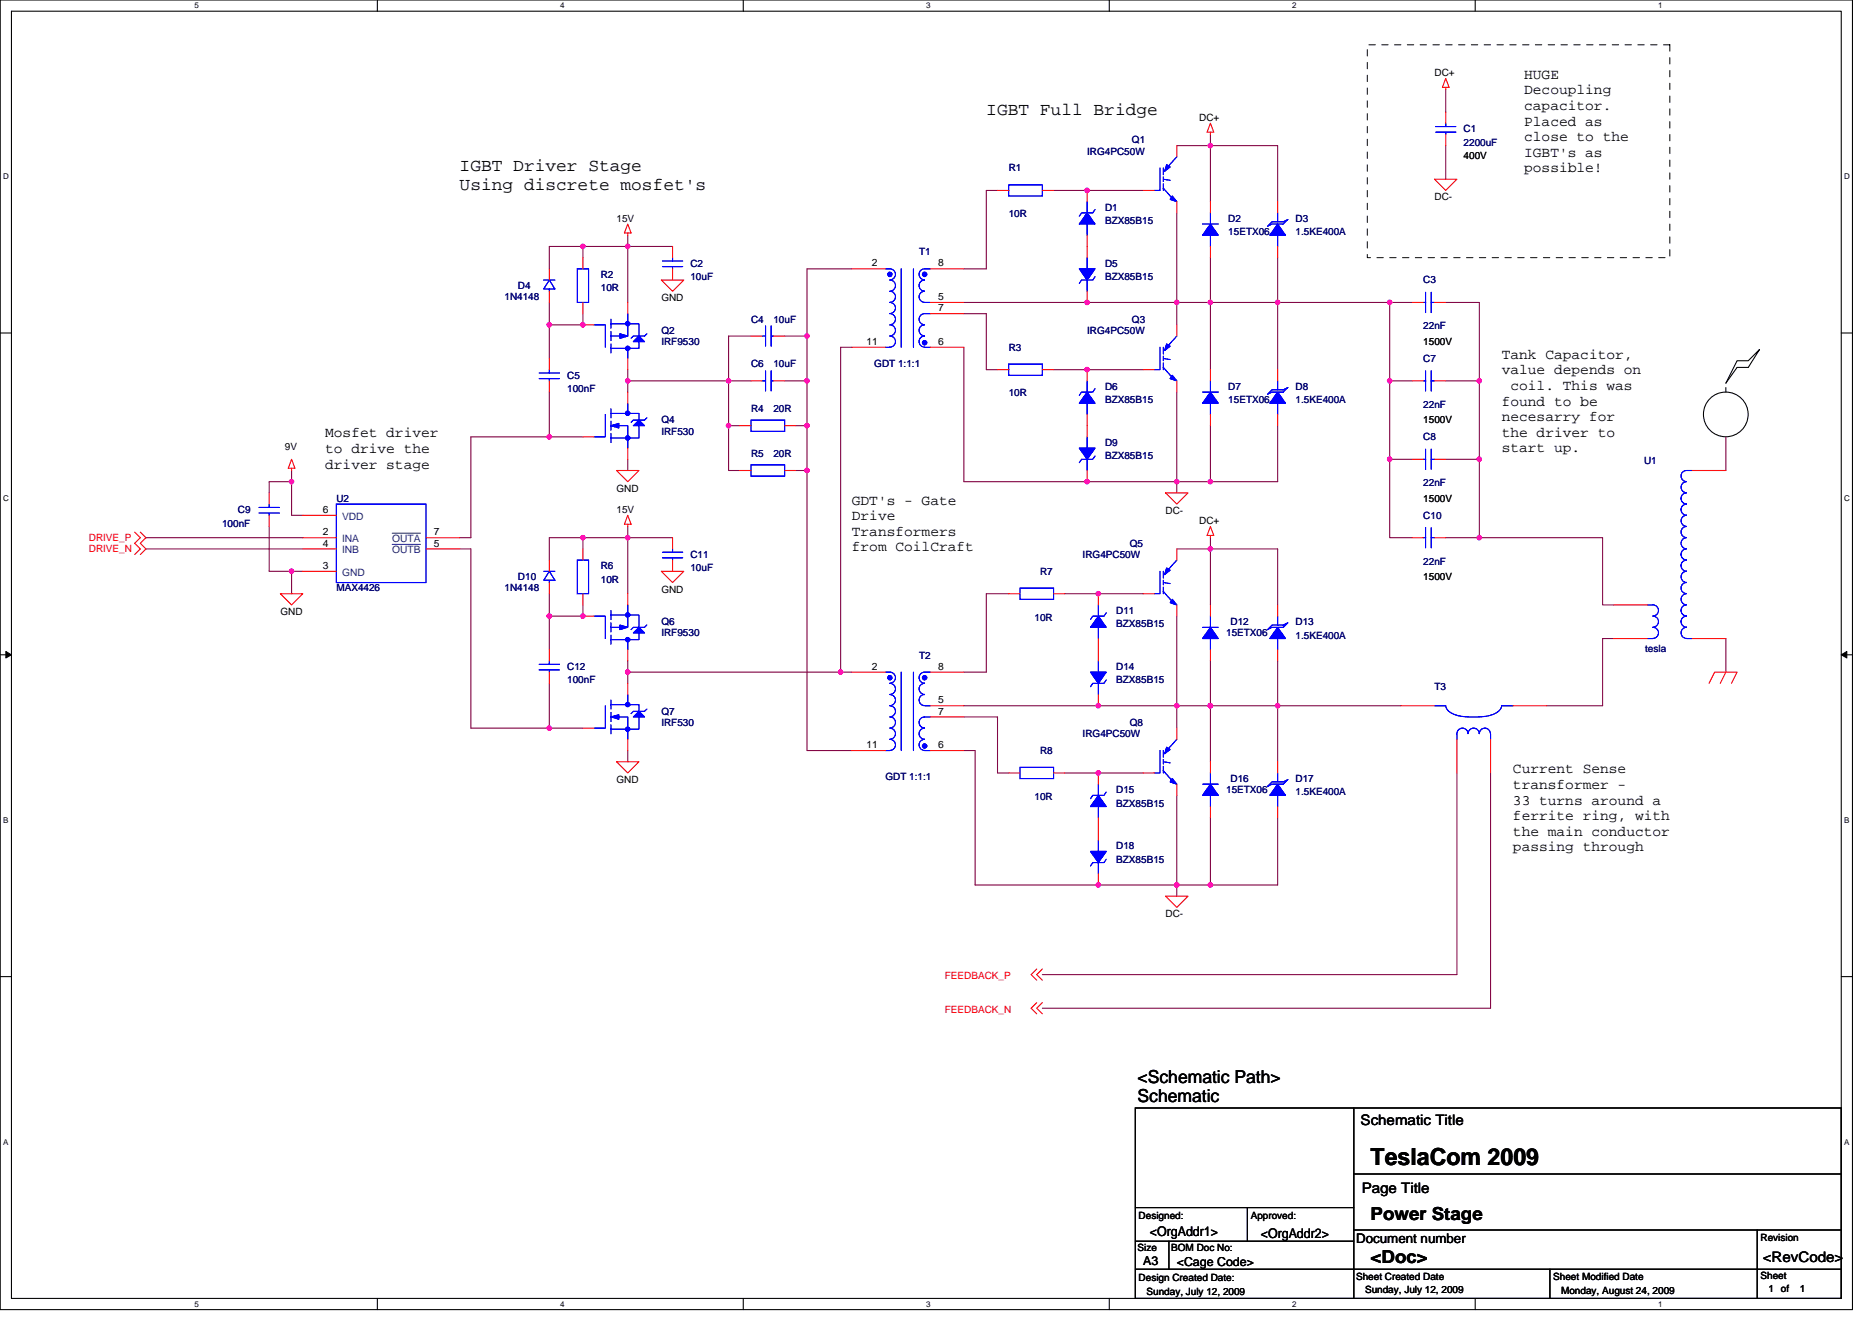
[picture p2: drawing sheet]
<svg xmlns="http://www.w3.org/2000/svg" width="297mm" height="210mm" viewBox="0 0 297 210" stroke-linecap="round" stroke-linejoin="round" font-family="sans-serif">
<path d="M0 0h293.9v207.9h-293.9zM1.8 1.8h290.4v204.3h-290.4z" fill="none" stroke="#000" stroke-width=".17"/>
<g fill="#fff">
<path d="M30.8 .2h.7v1.4h-.7z"/>
<path d="M30.8 206.3h.7v1.4h-.7z"/>
</g>
<path d="M59.9 0v1.8M59.9 206.1v1.8" fill="none" stroke="#000" stroke-width=".17"/>
<g fill="#fff">
<path d="M88.9 .2h.7v1.4h-.7z"/>
<path d="M88.9 206.3h.7v1.4h-.7z"/>
</g>
<path d="M117.9 0v1.8M117.9 206.1v1.8" fill="none" stroke="#000" stroke-width=".17"/>
<g fill="#fff">
<path d="M147 .2h.7v1.4h-.7z"/>
<path d="M147 206.3h.7v1.4h-.7z"/>
</g>
<path d="M176 0v1.8M176 206.1v1.8" fill="none" stroke="#000" stroke-width=".17"/>
<g fill="#fff">
<path d="M205 .2h.7v1.4h-.7z"/>
<path d="M205 206.3h.7v1.4h-.7z"/>
</g>
<path d="M234.1 0v1.8M234.1 206.1v1.8" fill="none" stroke="#000" stroke-width=".17"/>
<g fill="#fff">
<path d="M263.1 .2h.7v1.4h-.7z"/>
<path d="M263.1 206.3h.7v1.4h-.7z"/>
<path d="M.5 27.3h.9v1.4h-.9z"/>
<path d="M292.6 27.3h.9v1.4h-.9z"/>
<path d="M.5 78.4h.9v1.4h-.9z"/>
<path d="M292.6 78.4h.9v1.4h-.9z"/>
</g>
<path d="M0 52.9h1.8M292.2 52.9h1.7" fill="none" stroke="#000" stroke-width=".17"/>
<g fill="#fff">
<path d="M.5 129.5h.8v1.4h-.8z"/>
<path d="M292.6 129.5h.9v1.4h-.9z"/>
</g>
<path d="M0 103.9h1.8M292.2 103.9h1.7" fill="none" stroke="#000" stroke-width=".17"/>
<path d="M.9 103.4l.9 .5-.9 .5zM292.2 103.9l.8-.5v1z" fill="#000" stroke="#000" stroke-width=".16"/>
<g fill="#fff">
<path d="M.5 180.5h.8v1.4h-.8z"/>
<path d="M292.6 180.5h.9v1.4h-.9z"/>
</g>
<g fill="none" stroke="#000" stroke-width=".17">
<path d="M275.6 57.3h1.8l1.8-1.8-1.8 2.8h-1.8l-1.7 2.5zM273.9 61.5v.7M0 155h1.8M292.2 155h1.7M180.1 175.9h112.1v30.2h-112.1zM214.8 175.9v30.2M180.1 197h34.7M180.1 191.7h34.7M185.5 197v4.4M197.9 191.7v5.3M214.8 186.3h77.4M214.8 195.2h77.4"/>
<path d="M278.8 195.2v10.9M180.1 201.4h112.1M245.9 201.4v4.7"/>
<circle cx="273.8" cy="65.8" r="3.5"/>
</g>
<path d="M217 7.1h48v33.8h-48z" fill="none" stroke="#000" stroke-width=".16" stroke-dasharray="1 1 1 1 1 1 1 1"/>
<g fill="none" stroke="#800040" stroke-width=".17">
<path d="M229.4 14.2v3.6M92.5 39.1h7.1M99.6 39.1v8.9M99.6 37.3v1.8M99.6 39.1h7.1M158.3 30.2h-1.8v12.5h-3.6M181.4 30.2h-14.2M186.7 23.1h5.4M186.7 33.8v14.2M192.1 23.1v8.9M192.1 23.1h10.6v8.9M192.1 21.3v1.8"/>
<path d="M229.4 23.1v5.3M87.2 48v3.6M87.2 51.6v5.3M92.5 49.8v1.8h-5.3M92.5 40.9v-1.8h-5.3v3.6M99.6 58.7v1.8M119.2 53.3h-3.6v7.2h3.6M124.5 53.3h3.6M128.1 53.3v7.2M135.2 55.1h-1.8v51.6h1.8M135.2 42.7h-7.1v10.6M152.9 49.8h3.6v8.9h1.8"/>
<path d="M152.9 55.1v21.4h33.8M181.4 58.7h-14.2M186.7 48h5.4M186.7 48v3.6M186.7 48h-33.8M192.1 48h10.6v10.7M192.1 48v10.7M192.1 40.9v7.1M202.7 40.9v7.1h17.8v12.5M220.5 48h3.6M229.4 48h5.3v12.5M46.3 74.7v1.8"/>
<path d="M46.3 76.5v5.3h1.7M46.3 76.5h-3.6v1.7M87.2 62.2v7.1h5.3M87.2 69.3h-12.5v16h-1.8M99.6 60.5h16v7.1h1.8M99.6 60.5v1.7M99.6 72.9v1.8M115.6 67.6v7.1h1.8M124.5 60.5h3.6M126.3 74.7h1.8M126.3 67.6h1.8M128.1 67.6v7.1"/>
<path d="M128.1 60.5v7.1M128.1 74.7v44.4h7.1M186.7 62.2v14.3M186.7 76.5h5.4M186.7 76.5v1.7M192.1 67.6v8.9M202.7 67.6v8.9h-10.6M220.5 60.5v12.4M220.5 72.9v12.4h3.6M220.5 60.5h3.6M220.5 72.9h3.6M229.4 60.5h5.3"/>
<path d="M229.4 72.9h5.3M234.7 60.5v12.4M234.7 72.9v12.4M273.9 69.3v5.4M23.2 85.3h24.8M23.2 87.1h24.8M42.7 83.6v7.1h3.6M46.3 90.7h1.7M46.3 90.7v3.5M72.9 87.1h1.8v28.5h12.5M87.2 97.8v5.3M87.2 94.2v3.6"/>
<path d="M92.5 96v1.8h-5.3M92.5 85.3h-5.3v3.6M92.5 85.3v1.8M92.5 85.3h7.1M99.6 85.3v8.9M99.6 83.6v1.7M99.6 85.3h7.1M160.1 94.2h-3.6v12.5h-3.6M168.9 94.2h12.5M186.7 97.8v14.2M186.7 87.1h5.4M192.1 87.1h10.6v8.9"/>
<path d="M192.1 87.1v8.9M192.1 85.3v1.8M229.4 85.3h5.3M234.7 85.3h19.6v10.7h1.8M87.2 108.5v7.1M87.2 115.6h5.3M99.6 106.7h33.8M99.6 106.7v1.8M99.6 119.1v1.8M99.6 104.9v1.8M152.9 113.8h5.4v8.9h1.8M152.9 119.1h1.8v21.4h32"/>
<path d="M152.9 112h33.8M186.7 112h5.4M186.7 112v3.6M192.1 112v8.9M192.1 104.9v7.1M192.1 112h10.6M202.7 112h19.6M202.7 112v8.9M202.7 104.9v7.1M256.1 101.3h-1.8v10.7h-8.9M273.9 101.3v5.4M168.9 122.7h12.5"/>
<path d="M186.7 126.2v14.3M192.1 129.8v10.7M202.7 129.8v10.7h-10.6M231.2 122.7v32h-65.8M236.5 122.7v37.3h-71.1M186.7 140.5h5.4M186.7 140.5v1.7"/>
</g>
<g fill="#f0f" stroke="#f0f" stroke-width=".17">
<circle cx="186.7" cy="48" r=".35"/>
<circle cx="192.1" cy="48" r=".35"/>
<circle cx="192.1" cy="112" r=".35"/>
<circle cx="186.7" cy="112" r=".35"/>
<circle cx="192.1" cy="87.1" r=".35"/>
<circle cx="186.7" cy="140.4" r=".35"/>
<circle cx="202.7" cy="48" r=".35"/>
<circle cx="202.7" cy="112" r=".35"/>
<circle cx="192.1" cy="76.4" r=".35"/>
<circle cx="172.5" cy="48" r=".35"/>
<circle cx="186.7" cy="76.4" r=".35"/>
<circle cx="172.5" cy="76.4" r=".35"/>
<circle cx="192.1" cy="140.4" r=".35"/>
<circle cx="174.3" cy="94.2" r=".35"/>
<circle cx="172.5" cy="30.2" r=".35"/>
<circle cx="192.1" cy="23.1" r=".35"/>
<circle cx="172.5" cy="58.7" r=".35"/>
<circle cx="174.3" cy="122.7" r=".35"/>
<circle cx="174.3" cy="112" r=".35"/>
<circle cx="174.3" cy="140.4" r=".35"/>
<circle cx="234.7" cy="72.9" r=".35"/>
<circle cx="234.7" cy="85.3" r=".35"/>
<circle cx="234.7" cy="60.4" r=".35"/>
<circle cx="220.5" cy="72.9" r=".35"/>
<circle cx="220.5" cy="60.4" r=".35"/>
<circle cx="220.5" cy="48" r=".35"/>
<circle cx="99.6" cy="106.7" r=".35"/>
<circle cx="87.1" cy="51.5" r=".35"/>
<circle cx="87.1" cy="115.6" r=".35"/>
<circle cx="92.5" cy="97.8" r=".35"/>
<circle cx="87.1" cy="97.8" r=".35"/>
<circle cx="92.5" cy="51.5" r=".35"/>
<circle cx="92.5" cy="85.3" r=".35"/>
<circle cx="92.5" cy="39.1" r=".35"/>
<circle cx="99.6" cy="85.3" r=".35"/>
<circle cx="99.6" cy="39.1" r=".35"/>
<circle cx="115.6" cy="67.6" r=".35"/>
<circle cx="115.6" cy="60.4" r=".35"/>
<circle cx="99.6" cy="60.4" r=".35"/>
<circle cx="128" cy="53.3" r=".35"/>
<circle cx="128" cy="67.6" r=".35"/>
<circle cx="128" cy="60.4" r=".35"/>
<circle cx="128" cy="74.7" r=".35"/>
<circle cx="133.4" cy="106.7" r=".35"/>
<circle cx="87.1" cy="69.3" r=".35"/>
<circle cx="46.3" cy="90.7" r=".35"/>
<circle cx="46.3" cy="76.4" r=".35"/>
</g>
<g fill="none" stroke="#f00" stroke-width=".17">
<path d="M192.1 19.6l.5 1.4h-1.1zM229.4 12.4l.5 1.5h-1zM229.4 13.9v.3M229.4 17.8v1.8M99.6 37v.3M99.6 35.6l.5 1.4h-1zM106.7 39.1v1.8M158.3 30.2h1.8M165.4 30.2h1.8M172.5 37.3v3.6M172.5 30.2v1.8M181.4 30.2h1.8"/>
<path d="M186.7 23.1v1.8M186.7 32v1.8M192.1 21v.3M192.1 39.1v1.8M192.1 32v1.8M202.7 39.1v1.8M202.7 32v1.8M227.6 28.4h3.6l-1.8 1.8zM229.4 21.3v1.8M87.2 46.2v1.8M87.2 42.7v1.7M87.2 56.9v1.8"/>
<path d="M92.5 48v1.8M92.5 40.9v1.8M92.5 51.6h1.8M99.6 56.9v1.8M99.6 48v1.8M104.9 44.4h3.6l-1.8 1.8zM106.7 42.7v1.7M119.2 53.3h1.7M122.7 53.3h1.8M135.2 42.7h5.3M135.2 55.1h5.3M147.6 49.8h5.3"/>
<path d="M147.6 48h5.3M147.6 42.7h5.3M147.6 55.1h5.3M158.3 58.7h1.8M165.4 58.7h1.8M172.5 46.2v1.8M172.5 58.7v1.8M181.4 58.7h1.8M186.7 51.6v1.7M192.1 58.7v1.8M202.7 58.7v1.8M224.1 48h1.7"/>
<path d="M227.6 48h1.8M42.7 78.2v1.8M46.3 72.9l.5 1.4h-1.1zM46.3 74.3v.4M87.2 60.5v1.7M92.5 69.3h1.8M97.8 74.7h3.6l-1.8 1.8zM99.6 62.2v1.8M99.6 71.1v1.8M117.4 67.6h1.8M117.4 74.7h1.8M119.2 60.5h1.7"/>
<path d="M122.7 60.5h1.8M124.5 67.6h1.8M124.5 74.7h1.8M172.5 65.8v3.5M172.5 74.7v1.8M185 78.2h3.5l-1.8 1.8zM186.7 60.5v1.7M192.1 65.8v1.8M202.7 65.8v1.8M224.1 60.5h1.7M224.1 72.9h1.7M227.6 60.5h1.8"/>
<path d="M227.6 72.9h1.8M268.5 74.7h5.4M21.4 84.5l.9 .8-.9 .9 .9 .9-.9 .9M22.3 84.5l.9 .8-.9 .9 .9 .9-.9 .9M42.7 81.8v1.8M44.5 94.2h3.5l-1.7 1.8zM48 85.3h5.4M48 87.1h5.4M48 81.8h5.4M48 90.7h5.4M67.6 85.3h5.3M67.6 87.1h5.3"/>
<path d="M87.2 92.5v1.7M87.2 88.9v1.8M92.5 94.2v1.8M92.5 87.1v1.8M92.5 97.8h1.8M99.6 83.2v.4M99.6 94.2v1.8M99.6 81.8l.5 1.4h-1zM104.9 90.7h3.6l-1.8 1.8zM106.7 88.9v1.8M106.7 85.3v1.8M160.1 94.2h1.7"/>
<path d="M167.2 94.2h1.7M174.3 94.2v1.8M181.4 94.2h1.8M186.7 87.1v1.8M186.7 96v1.8M192.1 83.6l.5 1.4h-1.1zM192.1 85v.3M192.1 96v1.8M202.7 96v1.8M224.1 85.3h1.7M227.6 85.3h1.8M256.1 96h5.3"/>
<path d="M87.2 106.7v1.8M87.2 103.1v1.8M92.5 115.6h1.8M99.6 103.1v1.8M99.6 108.5v1.7M99.6 117.3v1.8M135.2 106.7h5.3M135.2 119.1h5.3M147.6 113.8h5.3M147.6 112h5.3M147.6 106.7h5.3M147.6 119.1h5.3"/>
<path d="M174.3 101.3v3.6M174.3 110.2v1.8M186.7 115.6v1.7M192.1 103.1v1.8M202.7 103.1v1.8M222.3 112h5.3M231.2 117.3v5.4M236.5 117.3v5.4M240.1 112h5.3M256.1 101.3h5.3M268.5 101.3h5.4M271.2 108.5l.9-1.8h3.5l-.9 1.8"/>
<path d="M273.9 106.7l-.9 1.8M97.8 120.9h3.6l-1.8 1.8zM160.1 122.7h1.7M167.2 122.7h1.7M174.3 129.8v3.5M174.3 138.7v1.8M174.3 122.7v1.8M181.4 122.7h1.8M186.7 124.5v1.7M192.1 128v1.8M192.1 120.9v1.8M202.7 128v1.8"/>
<path d="M202.7 120.9v1.8M164.5 153.8l-.9 .9 .9 .9M164.5 159.1l-.9 .9 .9 .9M165.4 153.8l-.9 .9 .9 .9M165.4 159.1l-.9 .9 .9 .9M185 142.2h3.5l-1.8 1.8z"/>
</g>
<g fill="none" stroke="#00f" stroke-width=".17">
<path d="M229.4 19.6v.5M160.1 29.3h5.3v1.8h-5.3zM172.5 35.6v1.7M172.5 32v1.8M173.8 33.3l-.4 .5h-1.8l-.3 .5M184.1 26.7v3.5h-.9M184.6 26.7v1M184.6 28.1v.7M184.6 29.2v1M184.6 28.4l1.1 .2M184.6 29.9l1.4 1.6M186.7 24.9l-1.6 1.8"/>
<path d="M190.8 35.6h2.5M192.1 37.3v1.8M192.1 33.8v1.8M201.1 35.9l.7-.7h1.8l.7-.4-.7 .8h-1.8zM202.7 37.3v1.8M202.7 33.8v1.4M227.8 20.1h3.2M227.8 21h3.2M229.4 21v.3M85.6 59.2h3.2M86.3 44.5h1.8M87.2 45.9v.3"/>
<path d="M87.2 58.7v.5M87.2 44.5l.9 1.4h-1.8zM91.6 42.7h1.8v5.3h-1.8zM94.3 51.6h1.8v3.5M96.9 50.7v1.4M96.9 52.6v1.5M96.9 54.6v1.4M96.9 51.4h4.5v1.9M99.6 55.3v1.6M99.6 49.8v3.5h-2.7M101.4 54.2v1.1h-4.5M102.6 53l-.3 .3h-1.8l-.4 .4"/>
<path d="M105.1 41.4h3.2M105.1 42.3h3.2M106.7 42.3v.4M106.7 40.9v.5M120.9 53.3h.6M121.5 51.7v3.2M121.5 58.8v3.3M122.4 51.7v3.2M122.4 58.8v3.3M122.4 53.3h.3M140.5 42.7h.7M140.5 55.1h.7"/>
<path d="M141.2 53.3a.88 .88 0 0 1 .9 .9 .88 .88 0 0 1-.9 .9M141.2 51.6a.88 .88 0 0 1 .9 .8 .88 .88 0 0 1-.9 .9M141.2 49.8a.88 .88 0 0 1 .9 .9 .88 .88 0 0 1-.9 .8M141.2 44.4a.89 .89 0 0 1 .9 .9 .89 .89 0 0 1-.9 .9 .89 .89 0 0 1 .9 .9 .89 .89 0 0 1-.9 .9 .88 .88 0 0 1 .9 .9 .88 .88 0 0 1-.9 .9M141.2 42.7a.88 .88 0 0 1 .9 .9 .88 .88 0 0 1-.9 .8M143 42.7v12.4M144.9 42.7v12.4M146.7 42.7a.88 .88 0 0 0-.9 .9 .88 .88 0 0 0 .9 .8M146.7 44.4a.88 .88 0 0 0-.9 .9 .88 .88 0 0 0 .9 .9 .89 .89 0 0 0-.9 .9 .89 .89 0 0 0 .9 .9M146.7 53.3a.88 .88 0 0 0-.9 .9 .88 .88 0 0 0 .9 .9M146.7 51.6a.88 .88 0 0 0-.9 .8 .88 .88 0 0 0 .9 .9M146.7 49.8a.88 .88 0 0 0-.9 .9 .88 .88 0 0 0 .9 .8"/>
<path d="M146.7 42.7h.9M146.7 49.8h.9M146.7 48h.9M146.7 55.1h.9M160.1 57.8h5.3v1.8h-5.3zM172.5 40.9v1.8M172.5 44.4v1.8M173.8 43.9l-.4 .5h-1.8l-.3 .6M184.1 55.1v3.6h-.9M184.6 55.1v1.1M184.6 56.5v.8M184.6 57.6v1.1"/>
<path d="M184.6 56.9l1.1 .2M184.6 58.3l1.4 1.6M186.7 53.3l-1.6 1.8M225.8 48h.4M226.2 46.4v3.2M226.2 58.8v3.3M227.1 46.4v3.2M227.1 48h.5M227.1 58.8v3.3M85.6 60.1h3.2M87.2 60.1v.4M96.1 65.8v3.5h-1.8"/>
<path d="M96.9 68.8v1.4M96.9 66.8v1.5M96.9 64.9v1.4M96.9 65.6h4.5v1.1M97.8 67.6h1.8v1.9M99.6 64v1.6M99.6 69.3v1.8M101.4 67.6v1.9h-4.5M102.6 66.3l-.3 .4h-1.8l-.4 .3M119.2 66.7h5.3v1.8h-5.3zM119.2 73.8h5.3v1.8h-5.3zM120.9 60.5h.6"/>
<path d="M122.4 60.5h.3M172.5 69.3v1.8M172.5 72.9v1.8M172.5 64v1.8M172.5 60.5v1.7M173.8 61.7l-.4 .5h-1.8l-.3 .6M173.8 72.4l-.4 .5h-1.8l-.3 .5M190.8 62.2h2.5M192.1 64v1.8M192.1 60.5v1.7M201.1 62.6l.7-.7h1.8l.7-.4-.7 .7h-1.8zM202.7 64v1.8"/>
<path d="M202.7 60.5v1.4M225.8 60.5h.4M225.8 72.9h.4M226.2 71.3v3.2M227.1 60.5h.5M227.1 71.3v3.2M227.1 72.9h.5M267.6 74.7a.89 .89 0 0 0-.9 .9 .89 .89 0 0 0 .9 .9 .89 .89 0 0 0-.9 .8 .89 .89 0 0 0 .9 .9 .88 .88 0 0 0-.9 .9 .88 .88 0 0 0 .9 .9M267.6 74.7h.9M41.1 80.5h3.2M41.1 81.4h3.2M42.7 81.4v.4"/>
<path d="M42.7 80v.5M53.4 80h14.2v12.5h-14.2zM86.3 90.7h1.8M87.2 92.1v.4M87.2 90.7l.9 1.4h-1.8zM91.6 88.9h1.8v5.3h-1.8zM94.3 97.8h1.8v3.5M96.9 96.9v1.4M96.9 98.8v1.5M96.9 97.6h4.5v2M99.6 96v3.6h-2.7M102.6 99.2l-.3 .4h-1.8l-.4 .3"/>
<path d="M105.1 87.7h3.2M105.1 88.5h3.2M106.7 88.5v.4M106.7 87.1v.6M161.8 93.3h5.4v1.8h-5.4zM174.3 99.6v1.7M174.3 96v1.8M175.5 97.3l-.3 .5h-1.8l-.4 .5M184.1 90.7v3.5h-.9M184.6 90.7v1M184.6 92.1v.7M184.6 93.2v1"/>
<path d="M184.6 92.5l1.1 .1M184.6 93.9l1.4 1.6M186.7 88.9l-1.6 1.8M190.8 99.6h2.5M192.1 97.8v1.8M201.1 99.9l.7-.7h1.8l.7-.4-.7 .8h-1.8zM202.7 97.8v1.4M225.8 85.3h.4M226.2 83.7v3.3M227.1 83.7v3.3M227.1 85.3h.5M261.4 96h.9a.89 .89 0 0 1 .9 .9 .89 .89 0 0 1-.9 .9 .88 .88 0 0 1 .9 .9 .88 .88 0 0 1-.9 .8"/>
<path d="M262.3 99.6a.88 .88 0 0 1 .9 .8 .88 .88 0 0 1-.9 .9M267.6 81.8a.88 .88 0 0 0-.9 .9 .88 .88 0 0 0 .9 .8M267.6 92.5a.88 .88 0 0 0-.9 .8 .88 .88 0 0 0 .9 .9M267.6 83.6a.89 .89 0 0 0-.9 .9 .89 .89 0 0 0 .9 .8 .89 .89 0 0 0-.9 .9 .89 .89 0 0 0 .9 .9 .88 .88 0 0 0-.9 .9 .88 .88 0 0 0 .9 .9 .89 .89 0 0 0-.9 .9 .89 .89 0 0 0 .9 .9M267.6 80a.88 .88 0 0 0-.9 .9 .88 .88 0 0 0 .9 .9M267.6 99.6a.88 .88 0 0 0-.9 .8 .88 .88 0 0 0 .9 .9M267.6 90.7a.88 .88 0 0 0-.9 .9 .88 .88 0 0 0 .9 .8M267.6 94.2a.88 .88 0 0 0-.9 .9 .88 .88 0 0 0 .9 .9 .89 .89 0 0 0-.9 .9 .89 .89 0 0 0 .9 .9 .89 .89 0 0 0-.9 .9 .89 .89 0 0 0 .9 .8M85.6 105.4h3.2M85.6 106.3h3.2M87.2 106.3v.4M87.2 104.9v.5"/>
<path d="M96.1 112v3.6h-1.8M96.9 100.8v1.4M96.9 115v1.5M96.9 113.1v1.4M96.9 111.1v1.4M96.9 111.8h4.5v1.1M97.8 113.8h1.8v1.9M99.6 101.5v1.6M99.6 110.2v1.6M99.6 115.6v1.7M101.4 113.8v1.9h-4.5M101.4 100.5v1h-4.5"/>
<path d="M102.6 112.5l-.3 .4h-1.8l-.4 .4M140.5 106.7h.7M140.5 119.1h.7M141.2 113.8a.89 .89 0 0 1 .9 .9 .89 .89 0 0 1-.9 .9 .88 .88 0 0 1 .9 .8 .88 .88 0 0 1-.9 .9 .89 .89 0 0 1 .9 .9 .89 .89 0 0 1-.9 .9M141.2 112a.88 .88 0 0 1 .9 .9 .88 .88 0 0 1-.9 .9M141.2 110.2a.88 .88 0 0 1 .9 .9 .88 .88 0 0 1-.9 .9M141.2 106.7a.89 .89 0 0 1 .9 .9 .89 .89 0 0 1-.9 .9 .88 .88 0 0 1 .9 .8 .88 .88 0 0 1-.9 .9M143 106.7v12.4M144.9 106.7v12.4M146.7 106.7a.88 .88 0 0 0-.9 .9 .88 .88 0 0 0 .9 .8 .89 .89 0 0 0-.9 .9 .89 .89 0 0 0 .9 .9M146.7 110.2a.88 .88 0 0 0-.9 .9 .88 .88 0 0 0 .9 .9M146.7 113.8a.89 .89 0 0 0-.9 .9 .89 .89 0 0 0 .9 .9 .89 .89 0 0 0-.9 .9 .89 .89 0 0 0 .9 .8 .88 .88 0 0 0-.9 .9 .88 .88 0 0 0 .9 .9"/>
<path d="M146.7 106.7h.9M146.7 113.8h.9M146.7 112h.9M146.7 119.1h.9M174.3 104.9v1.8M174.3 108.5v1.7M175.5 107.9l-.3 .6h-1.8l-.4 .5M184.1 119.1v3.6h-.9M184.6 119.1v1.1M186.7 117.3l-1.6 1.8M192.1 101.3v1.8M202.7 101.3v1.8"/>
<path d="M227.6 112h1.8M229.4 112a1.75 1.75 0 0 0 1.3 1.4l1.4 .3 .8 .1M231.2 116.5v.8M232.9 116.4a.88 .88 0 0 0-.8-.8 .88 .88 0 0 0-.9 .8M233 116.4a.88 .88 0 0 1 .8-.8 .88 .88 0 0 1 .9 .8 .89 .89 0 0 1 .9-.8 .89 .89 0 0 1 .9 .8M233 113.8h1.7M236.5 116.5v.8M238.3 112a1.76 1.76 0 0 1-1.4 1.4l-1.4 .3-.8 .1M238.3 112h1.8M261.4 101.3h.9M267.6 101.3h.9M161.8 121.8h5.4v1.8h-5.4z"/>
<path d="M174.3 133.3v1.8M174.3 136.9v1.8M174.3 128v1.8M174.3 124.5v1.7M175.5 125.7l-.3 .5h-1.8l-.4 .6M175.5 136.4l-.3 .5h-1.8l-.4 .5M184.6 120.5v.8M184.6 121.6v1.1M184.6 120.9l1.1 .2M184.6 122.3l1.4 1.6M190.8 124.5h2.5M192.1 126.2v1.8"/>
<path d="M192.1 122.7v1.8M201.1 124.8l.7-.7h1.8l.7-.4-.7 .8h-1.8zM202.7 126.2v1.8M202.7 122.7v1.4"/>
</g>
<g fill="#00f" stroke="#00f" stroke-width=".17">
<path d="M171.3 42.7h2.5l-1.3 1.7z" fill-rule="evenodd"/>
<path d="M171.3 42.7h2.5l-1.3 1.7z" fill-rule="evenodd"/>
<path d="M192.1 99.6l1.2 1.7h-2.5z" fill-rule="evenodd"/>
<path d="M192.1 99.6l1.2 1.7h-2.5z" fill-rule="evenodd"/>
<path d="M172.5 33.8l1.3 1.8h-2.5z" fill-rule="evenodd"/>
<path d="M172.5 33.8l1.3 1.8h-2.5z" fill-rule="evenodd"/>
<path d="M185.1 26.1l.6 .4-.9 .7z" fill-rule="evenodd"/>
<path d="M186 31.1l.7 .9-1-.4z" fill-rule="evenodd"/>
<path d="M185.1 26.1l.6 .4-.9 .7z" fill-rule="evenodd"/>
<path d="M186 31.1l.7 .9-1-.4z" fill-rule="evenodd"/>
<path d="M202.7 99.6l1.3 1.7h-2.5z" fill-rule="evenodd"/>
<path d="M202.7 99.6l1.3 1.7h-2.5z" fill-rule="evenodd"/>
<path d="M173 106.7h2.5l-1.2 1.8z" fill-rule="evenodd"/>
<path d="M173 106.7h2.5l-1.2 1.8z" fill-rule="evenodd"/>
<path d="M185.1 54.6l.6 .3-.9 .7z" fill-rule="evenodd"/>
<path d="M186 59.6l.7 .9-1-.4z" fill-rule="evenodd"/>
<path d="M185.1 54.6l.6 .3-.9 .7z" fill-rule="evenodd"/>
<path d="M186 59.6l.7 .9-1-.4z" fill-rule="evenodd"/>
<path d="M174.3 97.8l1.2 1.8h-2.5z" fill-rule="evenodd"/>
<path d="M174.3 97.8l1.2 1.8h-2.5z" fill-rule="evenodd"/>
<path d="M100.5 100.5l.9-.9 .9 .9z" fill-rule="evenodd"/>
<path d="M98.4 99.2l1.2 .4-1.2 .3z" fill-rule="evenodd"/>
<path d="M100.5 100.5l.9-.9 .9 .9z" fill-rule="evenodd"/>
<path d="M98.4 99.2l1.2 .4-1.2 .3z" fill-rule="evenodd"/>
<path d="M185.1 90.1l.6 .4-.9 .7z" fill-rule="evenodd"/>
<path d="M186 95.1l.7 .9-1-.3z" fill-rule="evenodd"/>
<path d="M185.1 90.1l.6 .4-.9 .7z" fill-rule="evenodd"/>
<path d="M186 95.1l.7 .9-1-.3z" fill-rule="evenodd"/>
<path d="M100.5 54.2l.9-.9 .9 .9z" fill-rule="evenodd"/>
<path d="M98.4 53l1.2 .3-1.2 .4z" fill-rule="evenodd"/>
<path d="M100.5 54.2l.9-.9 .9 .9z" fill-rule="evenodd"/>
<path d="M98.4 53l1.2 .3-1.2 .4z" fill-rule="evenodd"/>
<path d="M185.1 118.6l.6 .4-.9 .7z" fill-rule="evenodd"/>
<path d="M186 123.6l.7 .9-1-.4z" fill-rule="evenodd"/>
<path d="M185.1 118.6l.6 .4-.9 .7z" fill-rule="evenodd"/>
<path d="M186 123.6l.7 .9-1-.4z" fill-rule="evenodd"/>
<path d="M173 135.1h2.5l-1.2 1.8z" fill-rule="evenodd"/>
<path d="M173 135.1h2.5l-1.2 1.8z" fill-rule="evenodd"/>
<path d="M174.3 126.2l1.2 1.8h-2.5z" fill-rule="evenodd"/>
<path d="M174.3 126.2l1.2 1.8h-2.5z" fill-rule="evenodd"/>
<path d="M101.4 66.7l.9 .9h-1.8z" fill-rule="evenodd"/>
<path d="M96.9 67.6l1.3-.4v.7z" fill-rule="evenodd"/>
<path d="M101.4 66.7l.9 .9h-1.8z" fill-rule="evenodd"/>
<path d="M96.9 67.6l1.3-.4v.7z" fill-rule="evenodd"/>
<path d="M101.4 112.9l.9 .9h-1.8z" fill-rule="evenodd"/>
<path d="M96.9 113.8l1.3-.4v.8z" fill-rule="evenodd"/>
<path d="M101.4 112.9l.9 .9h-1.8z" fill-rule="evenodd"/>
<path d="M96.9 113.8l1.3-.4v.8z" fill-rule="evenodd"/>
<path d="M202.7 35.6l1.3 1.7h-2.5z" fill-rule="evenodd"/>
<path d="M202.7 35.6l1.3 1.7h-2.5z" fill-rule="evenodd"/>
<path d="M171.3 71.1h2.5l-1.3 1.8z" fill-rule="evenodd"/>
<path d="M171.3 71.1h2.5l-1.3 1.8z" fill-rule="evenodd"/>
<path d="M192.1 35.6l1.2 1.7h-2.5z" fill-rule="evenodd"/>
<path d="M192.1 35.6l1.2 1.7h-2.5z" fill-rule="evenodd"/>
<path d="M202.7 62.2l1.3 1.8h-2.5z" fill-rule="evenodd"/>
<path d="M202.7 62.2l1.3 1.8h-2.5z" fill-rule="evenodd"/>
<path d="M172.5 62.2l1.3 1.8h-2.5z" fill-rule="evenodd"/>
<path d="M172.5 62.2l1.3 1.8h-2.5z" fill-rule="evenodd"/>
<path d="M192.1 62.2l1.2 1.8h-2.5z" fill-rule="evenodd"/>
<path d="M192.1 62.2l1.2 1.8h-2.5z" fill-rule="evenodd"/>
<path d="M192.1 124.5l1.2 1.7h-2.5z" fill-rule="evenodd"/>
<path d="M192.1 124.5l1.2 1.7h-2.5z" fill-rule="evenodd"/>
<path d="M202.7 124.5l1.3 1.7h-2.5z" fill-rule="evenodd"/>
<path d="M202.7 124.5l1.3 1.7h-2.5z" fill-rule="evenodd"/>
<circle cx="146.7" cy="43.5" r=".35"/>
<circle cx="141.2" cy="43.5" r=".34"/>
<circle cx="146.7" cy="54.4" r=".35"/>
<circle cx="99.6" cy="97.6" r=".35"/>
<circle cx="99.6" cy="101.5" r=".35"/>
<circle cx="99.6" cy="51.4" r=".35"/>
<circle cx="99.6" cy="55.3" r=".35"/>
<circle cx="99.6" cy="65.6" r=".35"/>
<circle cx="99.6" cy="69.5" r=".35"/>
<circle cx="99.6" cy="111.8" r=".35"/>
<circle cx="99.6" cy="115.7" r=".35"/>
<circle cx="146.7" cy="107.6" r=".35"/>
<circle cx="141.2" cy="107.6" r=".34"/>
<circle cx="146.7" cy="118.4" r=".35"/>
</g>
<path d="M62.2 84.6h4.5M62.2 86.4h4.5" fill="none" stroke="#004080" stroke-width=".16"/>
<text font-size="3.7" x="217.5" y="184.8">TeslaCom 2009</text>
<g font-size="2.8">
<text x="156.5" y="18.3">IGBT Full Bridge</text>
<text x="72.9" y="27.2">IGBT Driver Stage</text>
<text x="72.9" y="30.2">Using discrete mosfet's</text>
<text x="180.5" y="171.8">&lt;Schematic Path&gt;</text>
<text x="180.5" y="174.8">Schematic</text>
<text x="217.5" y="193.6">Power Stage</text>
<text x="217.5" y="200.5">&lt;Doc&gt;</text>
</g>
<g font-size="2.3">
<text x="241.8" y="12.5">HUGE</text>
<text x="241.8" y="15">Decoupling</text>
<text x="241.8" y="17.5">capacitor.</text>
<text x="241.8" y="19.9">Placed as</text>
<text x="241.8" y="22.4">close to the</text>
<text x="241.8" y="24.9">IGBT's as</text>
<text x="241.8" y="27.4">possible!</text>
<text x="238.3" y="57">Tank Capacitor,</text>
<text x="238.3" y="59.4">value depends on</text>
<text x="238.3" y="64.4">found to be</text>
<text x="239.7" y="61.9">coil. This was</text>
<text x="51.6" y="69.4">Mosfet driver</text>
<text x="51.6" y="71.9">to drive the</text>
<text x="238.3" y="66.9">necesarry for</text>
<text x="238.3" y="69.3">the driver to</text>
<text x="238.3" y="71.8">start up.</text>
<text x="51.6" y="74.4">driver stage</text>
<text x="135.2" y="80.1">GDT's - Gate</text>
<text x="135.2" y="82.6">Drive</text>
<text x="135.2" y="85">Transformers</text>
<text x="135.2" y="87.5">from CoilCraft</text>
<text x="240.1" y="122.7">Current Sense</text>
<text x="240.1" y="125.2">transformer -</text>
<text x="240.1" y="127.7">33 turns around a</text>
<text x="240.1" y="130.2">ferrite ring, with</text>
<text x="240.1" y="132.7">the main conductor</text>
<text x="240.1" y="135.1">passing through</text>
<text x="215.9" y="178.6">Schematic Title</text>
<text x="216.1" y="189.3">Page Title</text>
<text x="279.7" y="200.3">&lt;RevCode&gt;</text>
</g>
<g font-size="2.1">
<text x="182.5" y="196.2">&lt;OrgAddr1&gt;</text>
<text x="200.1" y="196.4">&lt;OrgAddr2&gt;</text>
<text x="215.2" y="197.3">Document number</text>
</g>
<g font-size="1.9">
<text x="181.4" y="200.7">A3</text>
<text x="186.7" y="200.9">&lt;Cage Code&gt;</text>
</g>
<g font-size="1.6">
<text x="227.6" y="12.1">DC+</text>
<text x="190.3" y="19.2">DC+</text>
<text x="232.2" y="25.3">400V</text>
<text x="97.8" y="35.2">15V</text>
<text x="227.6" y="31.8">DC-</text>
<text x="104.9" y="47.8">GND</text>
<text x="138.4" y="42.3">2</text>
<text x="148.9" y="47.6">5</text>
<text x="148.9" y="42.3">8</text>
<text x="148.9" y="49.4">7</text>
<text x="137.5" y="54.7">11</text>
<text x="148.9" y="54.7">6</text>
<text x="225.8" y="54.8">1500V</text>
<text x="45.2" y="71.5">9V</text>
<text x="225.8" y="67.2">1500V</text>
<text x="51.2" y="81.4">6</text>
<text x="97.8" y="78">GND</text>
<text x="97.8" y="81.4">15V</text>
<text x="185" y="81.6">DC-</text>
<text x="190.3" y="83.2">DC+</text>
<text x="225.8" y="79.7">1500V</text>
<text x="51.2" y="85">2</text>
<text x="51.2" y="86.7">4</text>
<text x="68.9" y="85">7</text>
<text x="68.9" y="86.7">5</text>
<text x="51.2" y="90.3">3</text>
<text x="104.9" y="94">GND</text>
<text x="225.8" y="92.1">1500V</text>
<text x="44.5" y="97.6">GND</text>
<text x="138.4" y="106.3">2</text>
<text x="148.9" y="106.3">8</text>
<text x="148.9" y="113.4">7</text>
<text x="148.9" y="111.6">5</text>
<text x="137.5" y="118.7">11</text>
<text x="148.9" y="118.7">6</text>
<text x="97.8" y="124.3">GND</text>
<text x="185" y="145.6">DC-</text>
<text x="180.7" y="193.4">Designed:</text>
<text x="198.5" y="193.4">Approved:</text>
<text x="279.4" y="197">Revision</text>
<text x="180.5" y="198.6">Size</text>
<text x="180.7" y="203.4">Design Created Date:</text>
<text x="185.8" y="198.6">BOM Doc No:</text>
<text x="215.2" y="203.2">Sheet Created Date</text>
<text x="246.5" y="203.2">Sheet Modified Date</text>
<text x="279.4" y="203.1">Sheet</text>
<text x="181.9" y="205.5">Sunday, July 12, 2009</text>
<text x="216.6" y="205.2">Sunday, July 12, 2009</text>
<text x="247.7" y="205.4">Monday, August 24, 2009</text>
<text x="280.6" y="205">1 of</text>
<text x="285.6" y="205">1</text>
</g>
<g font-size="1.6" fill="#000080">
<text x="179.6" y="22.8">Q1</text>
<text x="232.2" y="21">C1</text>
<text x="232.2" y="23.1">2200uF</text>
<text x="160.1" y="27.2">R1</text>
<text x="172.5" y="24.5">IRG4PC50W</text>
<text x="160.1" y="34.5">10R</text>
<text x="175.3" y="33.4">D1</text>
<text x="175.3" y="35.6">BZX85B15</text>
<text x="194.9" y="35.2">D2</text>
<text x="205.6" y="35.2">D3</text>
<text x="145.8" y="40.5">T1</text>
<text x="194.9" y="37.3">15ETX06</text>
<text x="205.6" y="37.3">1.5KE400A</text>
<text x="80" y="47.6">1N4148</text>
<text x="82.2" y="45.9">D4</text>
<text x="95.3" y="44.1">R2</text>
<text x="95.3" y="46.2">10R</text>
<text x="109.6" y="42.3">C2</text>
<text x="109.6" y="44.5">10uF</text>
<text x="175.3" y="42.3">D5</text>
<text x="175.3" y="44.5">BZX85B15</text>
<text x="225.8" y="45">C3</text>
<text x="104.9" y="53">Q2</text>
<text x="119.2" y="51.2">C4</text>
<text x="122.7" y="51.2">10uF</text>
<text x="172.5" y="53">IRG4PC50W</text>
<text x="179.6" y="51.2">Q3</text>
<text x="225.8" y="52.3">22nF</text>
<text x="104.9" y="54.8">IRF9530</text>
<text x="119.2" y="58.3">C6</text>
<text x="122.7" y="58.3">10uF</text>
<text x="138.7" y="58.3">GDT 1:1:1</text>
<text x="160.1" y="55.6">R3</text>
<text x="225.8" y="57.4">C7</text>
<text x="90" y="60.1">C5</text>
<text x="90" y="62.2">100nF</text>
<text x="119.2" y="65.4">R4</text>
<text x="122.7" y="65.4">20R</text>
<text x="160.1" y="62.9">10R</text>
<text x="175.3" y="61.9">D6</text>
<text x="175.3" y="64">BZX85B15</text>
<text x="194.9" y="61.9">D7</text>
<text x="194.9" y="64">15ETX06</text>
<text x="205.6" y="61.9">D8</text>
<text x="205.6" y="64">1.5KE400A</text>
<text x="225.8" y="64.7">22nF</text>
<text x="104.9" y="67.2">Q4</text>
<text x="104.9" y="69">IRF530</text>
<text x="175.3" y="70.8">D9</text>
<text x="225.8" y="69.9">C8</text>
<text x="119.2" y="72.5">R5</text>
<text x="122.7" y="72.5">20R</text>
<text x="175.3" y="72.9">BZX85B15</text>
<text x="225.8" y="77.2">22nF</text>
<text x="260.9" y="73.6">U1</text>
<text x="35.2" y="83.6">100nF</text>
<text x="37.7" y="81.4">C9</text>
<text x="53.4" y="79.7">U2</text>
<text x="225.8" y="82.3">C10</text>
<text x="109.6" y="88.5">C11</text>
<text x="171.8" y="88.5">IRG4PC50W</text>
<text x="179.3" y="86.8">Q5</text>
<text x="225.8" y="89.6">22nF</text>
<text x="53.4" y="93.9">MAX4426</text>
<text x="80" y="93.9">1N4148</text>
<text x="82.2" y="92.1">D10</text>
<text x="95.3" y="90.3">R6</text>
<text x="95.3" y="92.5">10R</text>
<text x="109.6" y="90.7">10uF</text>
<text x="165" y="91.2">R7</text>
<text x="104.9" y="99.2">Q6</text>
<text x="104.9" y="101">IRF9530</text>
<text x="164.1" y="98.5">10R</text>
<text x="177.1" y="97.4">D11</text>
<text x="177.1" y="99.6">BZX85B15</text>
<text x="194.6" y="101">15ETX06</text>
<text x="195.3" y="99.2">D12</text>
<text x="205.6" y="99.2">D13</text>
<text x="205.6" y="101.3">1.5KE400A</text>
<text x="90" y="106.3">C12</text>
<text x="145.8" y="104.5">T2</text>
<text x="177.1" y="106.3">D14</text>
<text x="261" y="103.5">tesla</text>
<text x="90" y="108.5">100nF</text>
<text x="104.9" y="113.4">Q7</text>
<text x="177.1" y="108.5">BZX85B15</text>
<text x="227.6" y="109.5">T3</text>
<text x="104.9" y="115.2">IRF530</text>
<text x="165" y="119.7">R8</text>
<text x="171.8" y="117">IRG4PC50W</text>
<text x="179.3" y="115.2">Q8</text>
<text x="140.5" y="123.7">GDT 1:1:1</text>
<text x="177.1" y="125.9">D15</text>
<text x="194.6" y="125.9">15ETX06</text>
<text x="195.3" y="124.1">D16</text>
<text x="205.6" y="124.1">D17</text>
<text x="164.1" y="126.9">10R</text>
<text x="177.1" y="128">BZX85B15</text>
<text x="205.6" y="126.2">1.5KE400A</text>
<text x="177.1" y="134.8">D18</text>
<text x="177.1" y="136.9">BZX85B15</text>
</g>
<g font-size="1.6" fill="#004080">
<text x="54.3" y="82.5">VDD</text>
<text x="54.3" y="86.1">INA</text>
<text x="54.3" y="87.8">INB</text>
<text x="62.2" y="86.1">OUTA</text>
<text x="62.2" y="87.8">OUTB</text>
<text x="54.3" y="91.4">GND</text>
</g>
<g font-size="1.6" fill="#f00">
<text x="14.1" y="85.9">DRIVE_P</text>
<text x="14.1" y="87.7">DRIVE_N</text>
<text x="149.9" y="155.4">FEEDBACK_P</text>
<text x="149.9" y="160.7">FEEDBACK_N</text>
</g>
<g font-size="1.3">
<text x="30.8" y="1.3">5</text>
<text x="88.9" y="1.3">4</text>
<text x="147" y="1.3">3</text>
<text x="205" y="1.3">2</text>
<text x="263.1" y="1.3">1</text>
<text x=".5" y="28.4">D</text>
<text x="292.6" y="28.4">D</text>
<text x=".5" y="79.5">C</text>
<text x="292.6" y="79.5">C</text>
<text x=".5" y="130.6">B</text>
<text x="292.6" y="130.6">B</text>
<text x=".5" y="181.7">A</text>
<text x="292.6" y="181.7">A</text>
<text x="30.8" y="207.4">5</text>
<text x="88.9" y="207.4">4</text>
<text x="147" y="207.4">3</text>
<text x="205" y="207.4">2</text>
<text x="263.1" y="207.4">1</text>
</g>
</svg>
